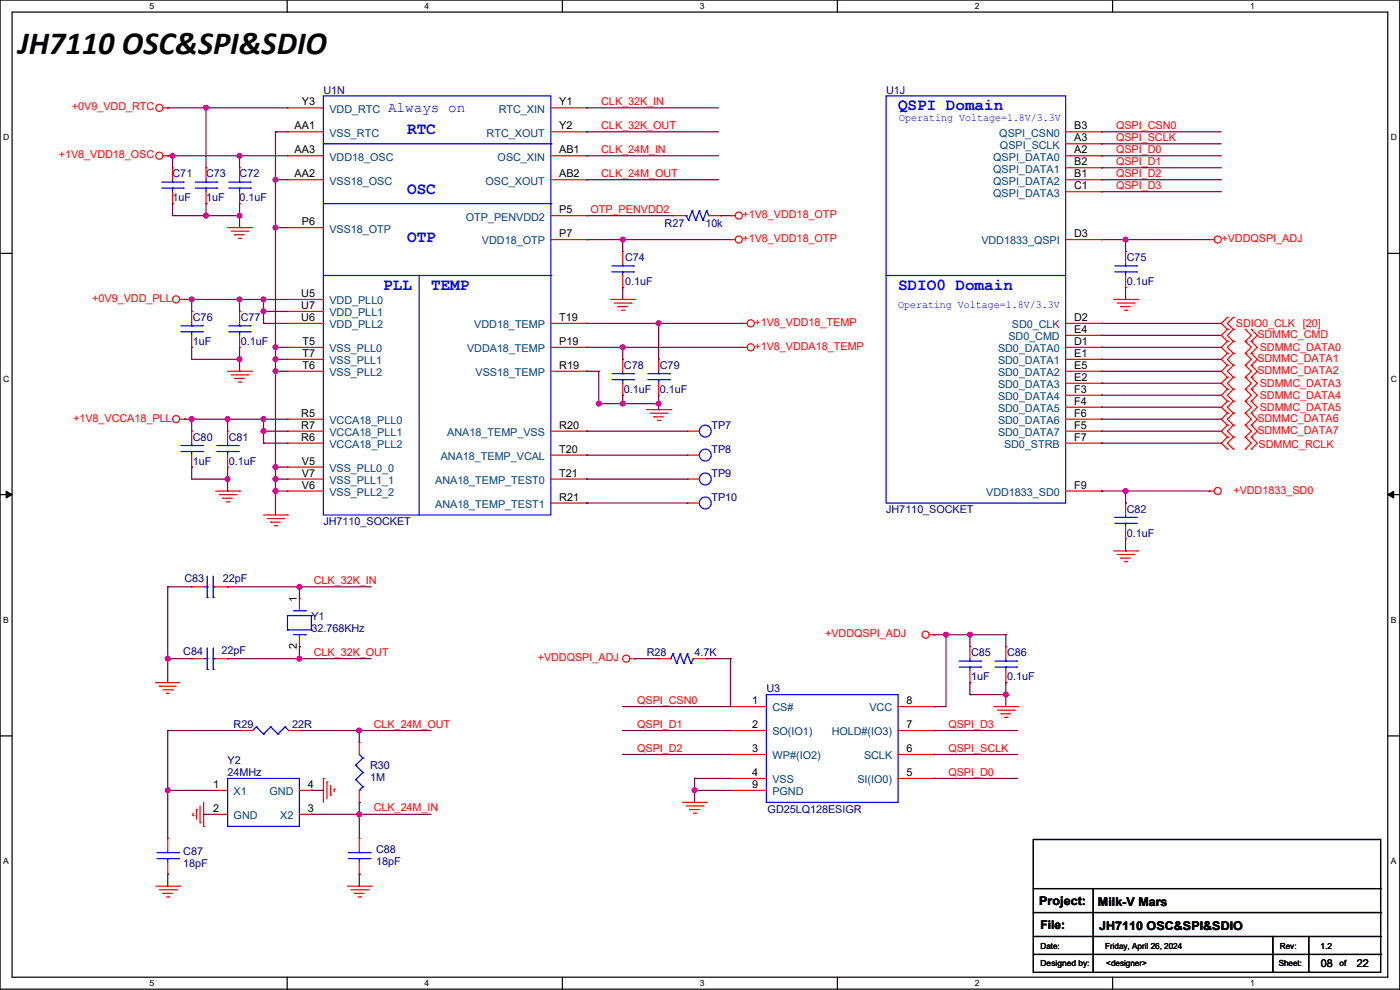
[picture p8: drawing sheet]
<svg xmlns="http://www.w3.org/2000/svg" width="297mm" height="210mm" viewBox="0 0 297 210" stroke-linecap="round" stroke-linejoin="round" font-family="sans-serif">
<path d="M0 0h296.9v209.8h-296.9zM2.6 2.6h291.8v204.7h-291.8z" fill="none" stroke="#000" stroke-width=".25"/>
<g fill="#fff">
<path d="M31.7 .3h1v2h-1z"/>
<path d="M31.7 207.5h1v2.1h-1z"/>
</g>
<path d="M60.9 0v2.6M60.9 207.3v2.5" fill="none" stroke="#000" stroke-width=".25"/>
<g fill="#fff">
<path d="M90.1 .3h1v2h-1z"/>
<path d="M90.1 207.5h1v2.1h-1z"/>
</g>
<path d="M119.3 0v2.6M119.3 207.3v2.5" fill="none" stroke="#000" stroke-width=".25"/>
<g fill="#fff">
<path d="M148.5 .3h1v2h-1z"/>
<path d="M148.5 207.5h1v2.1h-1z"/>
</g>
<path d="M177.7 0v2.6M177.7 207.3v2.5" fill="none" stroke="#000" stroke-width=".25"/>
<g fill="#fff">
<path d="M206.8 .3h1v2h-1z"/>
<path d="M206.8 207.5h1v2.1h-1z"/>
</g>
<path d="M236 0v2.6M236 207.3v2.5" fill="none" stroke="#000" stroke-width=".25"/>
<g fill="#fff">
<path d="M265.2 .3h1v2h-1z"/>
<path d="M265.2 207.5h1v2.1h-1z"/>
<path d="M.7 28.2h1.2v2h-1.2z"/>
<path d="M295 28.2h1.3v2h-1.3z"/>
<path d="M.7 79.3h1.2v2.1h-1.2z"/>
<path d="M295 79.3h1.3v2.1h-1.3z"/>
</g>
<path d="M0 53.7h2.6M294.4 53.7h2.5" fill="none" stroke="#000" stroke-width=".25"/>
<g fill="#fff">
<path d="M.7 130.5h1.2v2h-1.2z"/>
<path d="M295 130.5h1.2v2h-1.2z"/>
</g>
<path d="M0 104.9h2.6M294.4 104.9h2.5" fill="none" stroke="#000" stroke-width=".25"/>
<path d="M1.3 104.2l1.3 .7-1.3 .7zM294.4 104.9l1.3-.7v1.4z" fill="#000" stroke="#000" stroke-width=".21"/>
<g fill="#fff">
<path d="M.7 181.7h1.2v2h-1.2z"/>
<path d="M295 181.7h1.2v2h-1.2z"/>
</g>
<g fill="none" stroke="#000" stroke-width=".25">
<path d="M0 156.1h2.6M294.4 156.1h2.5M219.2 178.1h73.7v28.2h-73.7zM219.2 188.5h73.7M219.2 193.6h73.7M219.2 198.6h73.7M231.9 188.5v17.8M270 198.6v7.7M277.6 198.6v7.7M292.9 188.5h.1M292.9 193.6h.1M292.9 198.6h.1"/>
<path d="M219.2 202.5h73.7M231.9 206.3h.1M270 206.3h.1M277.6 206.3h.1M292.9 202.5h.1"/>
</g>
<g fill="none" stroke="#f00" stroke-width=".25">
<path d="M34.6 22.9h1M34.6 33h1M35.6 22.9h.1M35.6 33h.1M36.6 35.6h.1M36.6 35.6v2.5M43.7 35.6h.1M43.7 35.6v2.5M50.8 35.6h.1M50.8 35.6v2.5M61 22.9h.1M61 28h.1"/>
<path d="M61 38.1h.1M61 33h.1M61 22.9h7.6M61 33h7.6M61 28h7.6M61 38.1h7.6M116.9 22.9h7.6M116.9 33h7.6M116.9 28h7.6M116.9 38.1h7.6M124.5 22.9h.1M124.5 28h.1"/>
<path d="M124.5 33h.1M124.5 38.1h.1M226.1 33h7.6M226.1 28h7.6M226.1 38.1h7.6M226.1 30.5h7.6M226.1 35.6h7.6M233.7 33h.1M233.7 30.5h.1M233.7 38.1h.1M233.7 35.6h.1M233.7 28h.1"/>
<path d="M36.6 43.2h.1M36.6 40.7v2.5M43.7 43.2h.1M43.7 40.7v2.5M48.3 48.3h5.1M49 49h3.6M49.8 49.8h.1M49.8 49.8h2M50.6 50.6h.5M50.8 43.2h.1M50.8 40.7v2.5M51.1 50.6h.1"/>
<path d="M52.6 49h.1M53.4 48.3h.1M61 48.3h.1M61 48.3h7.6M116.9 50.8h7.6M116.9 45.7h7.6M124.5 45.7h.1M124.5 50.8h.1M132.1 53.4h.1M132.1 53.4v2.5M132.1 58.4v2.6M142.8 45.7h.1"/>
<path d="M142.8 45.7h2.5M150.4 45.7h2.5M152.9 45.7h.1M155 50.8h.1M155 45.7h.1M155 50.8h1M155 45.7h1M226.1 50.8h7.6M226.1 40.7h7.6M233.7 40.7h.1M233.7 50.8h.1M238.8 53.4h.1"/>
<path d="M238.8 53.4v2.5M238.8 58.4v2.6M256.6 50.8h.1M256.6 50.8h1M38.1 63.5h1M39.1 63.5h.1M40.7 66.1h.1M40.7 73.7h.1M40.7 66.1v2.5M40.7 71.1v2.6M48.3 78.8h5.1M49 79.5h3.6"/>
<path d="M50.8 66.1h.1M50.8 73.7h.1M50.8 66.1v2.5M50.8 71.1v2.6M52.6 79.5h.1M53.4 78.8h.1M61 73.7h.1M61 78.8h.1M61 76.2h.1M61 63.5h.1M61 68.6h.1M61 66.1h.1"/>
<path d="M61 63.5h7.6M61 78.8h7.6M61 73.7h7.6M61 68.6h7.6M61 76.2h7.6M61 66.1h7.6M116.9 78.8h7.6M116.9 73.7h7.6M116.9 68.6h7.6M124.5 73.7h.1M124.5 78.8h.1M124.5 68.6h.1"/>
<path d="M129.6 63.5h5M130.3 64.3h3.6M131.1 65h.1M131.1 65h2M131.8 65.8h.6M132.1 61h.1M132.1 76.2h.1M132.1 76.2v2.6M132.4 65.8h.1M133.9 64.3h.1M134.6 63.5h.1M139.7 76.2h.1"/>
<path d="M139.7 76.2v2.6M157.5 73.7h.1M157.5 68.6h.1M157.5 73.7h1M157.5 68.6h1M226.1 78.8h7.6M226.1 73.7h7.6M226.1 68.6h7.6M226.1 76.2h7.6M226.1 71.1h7.6M233.7 73.7h.1M233.7 68.6h.1"/>
<path d="M233.7 76.2h.1M233.7 71.1h.1M233.7 78.8h.1M236.2 63.5h5.1M237 64.3h3.6M237.8 65h.1M237.8 65h2M238.5 65.8h.5M238.8 61h.1M239 65.8h.1M240.6 64.3h.1M241.3 63.5h.1"/>
<path d="M260.4 67.3h.1M260.4 69.9h.1M260.4 72.4h.1M260.4 75h.1M260.4 77.5h.1M260.4 67.3l-1.3 1.3 1.3 1.3M260.4 72.4l-1.3 1.3 1.3 1.3M260.4 75l-1.3 1.2 1.3 1.3M260.4 77.5l-1.3 1.3 1.3 1.2M260.4 69.9l-1.3 1.2 1.3 1.3M261.6 69.9h.1M261.6 67.3h.1"/>
<path d="M261.6 75h.1M261.6 72.4h.1M261.6 77.5h.1M261.6 67.3l-1.2 1.3 1.2 1.3M261.6 72.4l-1.2 1.3 1.2 1.3M261.6 77.5l-1.2 1.3 1.2 1.2M261.6 75l-1.2 1.2 1.2 1.3M261.6 69.9l-1.2 1.2 1.2 1.3M264.2 75h.1M264.2 72.4h.1M264.2 77.5h.1M264.2 69.9h.1"/>
<path d="M264.2 72.4l1.3 1.3-1.3 1.3M264.2 77.5l1.3 1.3-1.3 1.2M264.2 69.9l1.3 1.2-1.3 1.3M264.2 75l1.3 1.2-1.3 1.3M265.5 75h.1M265.5 72.4h.1M265.5 77.5h.1M265.5 69.9h.1M265.5 72.4l1.2 1.3-1.2 1.3M265.5 75l1.2 1.2-1.2 1.3M265.5 69.9l1.2 1.2-1.2 1.3M265.5 77.5l1.2 1.3-1.2 1.2"/>
<path d="M38.1 88.9h1M39.1 88.9h.1M40.7 91.5h.1M40.7 99.1h.1M40.7 91.5v2.5M40.7 96.5v2.6M48.3 91.5h.1M48.3 99.1h.1M48.3 91.5v2.5M48.3 96.5v2.6M49.8 80.3h.1M49.8 80.3h2"/>
<path d="M50.6 81h.5M51.1 81h.1M61 88.9h.1M61 94h.1M61 91.5h.1M61 99.1h.1M61 88.9h7.6M61 94h7.6M61 91.5h7.6M61 99.1h7.6M116.9 91.5h7.6M116.9 96.5h7.6"/>
<path d="M124.5 91.5h.1M124.5 96.5h.1M132.1 83.8h.1M132.1 81.3v2.5M137.2 86.9h5.1M137.9 87.7h3.6M138.7 88.4h.1M138.7 88.4h2M139.5 89.2h.5M139.7 83.8h.1M139.7 81.3v2.5M140 89.2h.1"/>
<path d="M141.5 87.7h.1M142.3 86.9h.1M145.8 96.5h.1M145.8 91.5h.1M145.8 91.5h2.6M145.8 96.5h2.6M226.1 88.9h7.6M226.1 94h7.6M226.1 91.5h7.6M226.1 81.3h7.6M226.1 83.8h7.6M226.1 86.4h7.6"/>
<path d="M233.7 81.3h.1M233.7 83.8h.1M233.7 86.4h.1M233.7 91.5h.1M233.7 88.9h.1M233.7 94h.1M260.4 80h.1M260.4 85.1h.1M260.4 87.7h.1M260.4 82.6h.1M260.4 90.2h.1M260.4 92.7h.1"/>
<path d="M260.4 95.3h.1M260.4 80l-1.3 1.3 1.3 1.3M260.4 82.6l-1.3 1.2 1.3 1.3M260.4 85.1l-1.3 1.3 1.3 1.3M260.4 92.7l-1.3 1.3 1.3 1.3M260.4 90.2l-1.3 1.3 1.3 1.2M260.4 87.7l-1.3 1.2 1.3 1.3M261.6 80h.1M261.6 87.7h.1M261.6 85.1h.1M261.6 82.6h.1M261.6 90.2h.1"/>
<path d="M261.6 92.7h.1M261.6 95.3h.1M261.6 80l-1.2 1.3 1.2 1.3M261.6 82.6l-1.2 1.2 1.2 1.3M261.6 85.1l-1.2 1.3 1.2 1.3M261.6 90.2l-1.2 1.3 1.2 1.2M261.6 87.7l-1.2 1.2 1.2 1.3M261.6 92.7l-1.2 1.3 1.2 1.3M264.2 80h.1M264.2 87.7h.1M264.2 85.1h.1M264.2 82.6h.1"/>
<path d="M264.2 90.2h.1M264.2 92.7h.1M264.2 95.3h.1M264.2 80l1.3 1.3-1.3 1.3M264.2 82.6l1.3 1.2-1.3 1.3M264.2 90.2l1.3 1.3-1.3 1.2M264.2 85.1l1.3 1.3-1.3 1.3M264.2 87.7l1.3 1.2-1.3 1.3M264.2 92.7l1.3 1.3-1.3 1.3M265.5 80h.1M265.5 87.7h.1M265.5 85.1h.1"/>
<path d="M265.5 82.6h.1M265.5 90.2h.1M265.5 92.7h.1M265.5 95.3h.1M265.5 80l1.2 1.3-1.2 1.3M265.5 82.6l1.2 1.2-1.2 1.3M265.5 85.1l1.2 1.3-1.2 1.3M265.5 92.7l1.2 1.3-1.2 1.3M265.5 90.2l1.2 1.3-1.2 1.2M265.5 87.7l1.2 1.2-1.2 1.3M45.7 104.2h5.1M46.5 104.9h3.6"/>
<path d="M47.3 105.7h.1M47.3 105.7h2M48 106.4h.5M48.5 106.4h.1M50.1 104.9h.1M50.8 104.2h.1M55.9 109.2h5.1M56.7 110h3.5M57.4 110.8h.1M57.4 110.8h2.1M58.2 111.5h.5M58.7 111.5h.1"/>
<path d="M60.2 110h.1M61 109.2h.1M61 104.2h.1M61 101.6h.1M61 104.2h7.6M61 101.6h7.6M116.9 106.7h7.6M116.9 101.6h7.6M124.5 106.7h.1M124.5 101.6h.1M145.8 106.7h.1M145.8 101.6h.1"/>
<path d="M145.8 106.7h2.6M145.8 101.6h2.6M226.1 104.2h7.6M233.7 104.2h.1M236.2 116.9h5.1M237 117.6h3.6M237.8 118.4h.1M237.8 118.4h2M238.5 119.1h.5M238.8 106.7h.1M238.8 114.3h.1M238.8 106.7v2.5"/>
<path d="M238.8 111.8v2.5M239 119.1h.1M240.6 117.6h.1M241.3 116.9h.1M256.6 104.2h.1M256.6 104.2h1M40.7 124.5h.1M40.7 139.7h.1M40.7 139.7h2.5M40.7 124.5h2.5M45.7 139.7h2.6M45.7 124.5h2.6"/>
<path d="M48.3 124.5h.1M48.3 139.7h.1M63.5 127h.1M63.5 137.2h.1M63.5 127v2.6M63.5 134.6v2.6M133.6 139.7h1M134.6 139.7h.1M139.7 139.7h.1M139.7 139.7h2.6M147.3 139.7h2.6M149.9 139.7h.1"/>
<path d="M197.1 134.6h1M198.1 134.6h.1M205.8 137.2h.1M205.8 137.2v2.5M213.4 137.2h.1M213.4 137.2v2.5M33 144.8h.1M33 144.8h5.1M33.8 145.6h.1M33.8 145.6h3.6M34.6 146.3h2M35.3 147.1h.1"/>
<path d="M35.3 147.1h.5M36.6 146.3h.1M51.1 155h.1M51.1 155h2.5M61.2 155h2.6M63.8 155h.1M76.2 157.5h.1M76.2 157.5v2.5M155 149.9h.1M155 155h.1M155 149.9h7.6M155 155h7.6"/>
<path d="M190.5 149.9h7.6M190.5 155h7.6M198.1 155h.1M198.1 149.9h.1M205.8 144.8h.1M205.8 142.3v2.5M210.8 149.9h5.1M211.6 150.6h3.6M212.4 151.4h.1M212.4 151.4h2M213.1 152.2h.5M213.4 144.8h.1"/>
<path d="M213.4 142.3v2.5M213.6 152.2h.1M215.2 150.6h.1M215.9 149.9h.1M35.6 177.8h.1M35.6 177.8v2.6M40.9 173h.1M40.9 172.5v.5M41.7 171.7h.1M41.7 171.7v2.1M42.4 174.5h.1M42.4 171v3.5"/>
<path d="M43.2 175.3h.1M43.2 170.2v5.1M45.7 167.7h.1M45.7 172.7h.1M45.7 167.7h2.6M45.7 172.7h2.6M63.5 167.7h2.6M63.5 172.7h2.6M66.1 172.7h.1M66.1 167.7h.1M68.6 165.1h.1M68.6 165.1v5.1"/>
<path d="M69.4 165.9h.1M69.4 165.9v3.5M70.1 168.7h.1M70.1 166.6v2.1M70.9 167.4h.1M70.9 167.4v.5M76.2 170.2h.1M76.2 177.8h.1M76.2 167.7v2.5M76.2 177.8v2.6M144.8 170.2h5.1M145.6 171h3.5"/>
<path d="M146.3 171.7h.1M146.3 171.7h2.1M147.1 172.5h.5M147.6 172.5h.1M149.1 171h.1M149.9 170.2h.1M155 160h.1M155 165.1h.1M155 167.7h.1M155 160h7.6M155 165.1h7.6M155 167.7h7.6"/>
<path d="M190.5 160h7.6M190.5 165.1h7.6M198.1 165.1h.1M198.1 160h.1M33 188h5.1M33.8 188.7h3.6M34.6 189.5h.1M34.6 189.5h2M35.3 190.3h.5M35.6 185.4h.1M35.6 182.9v2.5M35.8 190.3h.1"/>
<path d="M37.4 188.7h.1M38.1 188h.1M73.7 188h5.1M74.4 188.7h3.6M75.2 189.5h.1M75.2 189.5h2M76 190.3h.5M76.2 185.4h.1M76.2 182.9v2.5M76.5 190.3h.1M78 188.7h.1M78.8 188h.1"/>
<circle cx="33.8" cy="33" r=".75"/>
<circle cx="33.8" cy="22.9" r=".75"/>
<circle cx="156.7" cy="50.8" r=".75"/>
<circle cx="156.7" cy="45.7" r=".75"/>
<circle cx="258.3" cy="50.8" r=".75"/>
<circle cx="37.3" cy="63.5" r=".75"/>
<circle cx="159.3" cy="73.7" r=".75"/>
<circle cx="159.3" cy="68.6" r=".75"/>
<circle cx="37.3" cy="88.9" r=".75"/>
<circle cx="258.3" cy="104.2" r=".75"/>
<circle cx="132.9" cy="139.7" r=".75"/>
<circle cx="196.4" cy="134.6" r=".75"/>
</g>
<g fill="none" stroke="#00f" stroke-width=".25">
<path d="M34.3 39.9h4.6M34.3 38.6h4.6M36.6 38.6h.1M36.6 39.9h.1M36.6 38.1v.5M36.6 39.9v.8M38.9 39.9h.1M38.9 38.6h.1M41.4 39.9h4.6M41.4 38.6h4.6M43.7 38.6h.1M43.7 39.9h.1"/>
<path d="M43.7 38.1v.5M43.7 39.9v.8M46 39.9h.1M46 38.6h.1M48.5 39.9h4.6M48.5 38.6h4.6M50.8 38.6h.1M50.8 39.9h.1M50.8 38.1v.5M50.8 39.9v.8M53.1 39.9h.1M53.1 38.6h.1"/>
<path d="M68.6 20.3h48.3v88.9h-48.3zM68.6 30.5h48.3M116.9 30.5h.1M188 20.3h38.1v86.4h-38.1zM68.6 43.2h48.3M68.6 58.4h48.3M88.9 58.4h.1M88.9 58.4v50.8M116.9 43.2h.1M116.9 58.4h.1M129.8 57.7h4.6M129.8 56.4h4.6"/>
<path d="M132.1 56.4h.1M132.1 57.7h.1M132.1 55.9v.5M132.1 57.7v.7M134.4 57.7h.1M134.4 56.4h.1M145.3 45.7h.3M145.6 45.7h.1M145.6 45.7l.5 1.1M146.1 46.8h.1M146.8 44.7h.1M146.8 44.7l-.7 2.1"/>
<path d="M146.8 44.7l.8 2.1M147.6 46.8h.1M148.4 44.7h.1M148.4 44.7l-.8 2.1M148.4 44.7l.7 2.1M149.1 46.8h.1M149.9 44.7h.1M149.9 44.7l-.8 2.1M149.9 44.7l.5 1M150.4 45.7h.1M188 58.4h.1M188 58.4h38.1"/>
<path d="M236.5 57.7h4.6M236.5 56.4h4.6M238.8 56.4h.1M238.8 57.7h.1M238.8 55.9v.5M238.8 57.7v.7M241.1 57.7h.1M241.1 56.4h.1M38.4 70.4h4.5M38.4 69.1h4.5M40.7 69.1h.1M40.7 70.4h.1"/>
<path d="M40.7 68.6v.5M40.7 70.4v.7M42.9 70.4h.1M42.9 69.1h.1M48.5 70.4h4.6M48.5 69.1h4.6M50.8 69.1h.1M50.8 70.4h.1M50.8 68.6v.5M50.8 70.4v.7M53.1 70.4h.1M53.1 69.1h.1"/>
<path d="M129.8 79.3h4.6M132.1 79.3h.1M132.1 78.8v.5M134.4 79.3h.1M137.4 79.3h4.6M139.7 79.3h.1M139.7 78.8v.5M142 79.3h.1M38.4 95.8h4.5M38.4 94.5h4.5M40.7 94.5h.1M40.7 95.8h.1"/>
<path d="M40.7 94v.5M40.7 95.8v.7M42.9 95.8h.1M42.9 94.5h.1M46 95.8h4.6M46 94.5h4.6M48.3 94.5h.1M48.3 95.8h.1M48.3 94v.5M48.3 95.8v.7M50.6 95.8h.1M50.6 94.5h.1"/>
<path d="M129.8 80.5h4.6M132.1 80.5h.1M132.1 80.5v.8M134.4 80.5h.1M137.4 80.5h4.6M139.7 80.5h.1M139.7 80.5v.8M142 80.5h.1M236.5 111h4.6M236.5 109.7h4.6M238.8 109.7h.1M238.8 111h.1"/>
<path d="M238.8 109.2v.5M238.8 111v.8M241.1 111h.1M241.1 109.7h.1M43.2 124.5h.8M43.2 139.7h.8M44 126.8h.1M44 124.5h.1M44 139.7h.1M44 122.2v4.6M44 137.4v4.6M45.2 124.5h.1"/>
<path d="M45.2 126.8h.1M45.2 139.7h.1M45.2 124.5h.5M45.2 122.2v4.6M45.2 137.4v4.6M45.2 139.7h.5M61 133.6h.1M61 130.6h.1M61 130.6h5.1M61 133.6h5.1M61 130.6v3M62.3 129.6h2.5"/>
<path d="M62.3 134.6h2.5M64.8 129.6h.1M64.8 134.6h.1M66.1 130.6h.1M66.1 133.6h.1M66.1 130.6v3M142.3 139.7h.1M142.8 138.7h.1M142.8 138.7l.7 2M142.8 138.7l-.5 1M144.3 138.7h.1M144.3 138.7l.8 2"/>
<path d="M144.3 138.7l-.8 2M145.8 138.7h.1M145.8 138.7l.8 2M145.8 138.7l-.7 2M147.1 139.7h.1M147.1 139.7l-.5 1M147.1 139.7h.2M205.8 139.7v.5M213.4 139.7v.5M44 142h.1M45.2 142h.1M54.4 154.2h.1"/>
<path d="M54.4 154.2l-.8 .8M54.4 154.2l1.5 1.5M55.9 155.7h.1M57.4 154.2h.1M57.4 154.2l-1.5 1.5M57.4 154.2l1.5 1.5M58.9 155.7h.1M60.5 154.2h.1M60.5 154.2l-1.6 1.5M60.5 154.2l.7 .8M61.2 155h.1M143.5 140.7h.1"/>
<path d="M145.1 140.7h.1M146.6 140.7h.1M162.6 147.3h27.9v22.9h-27.9zM203.5 141.5h4.5M203.5 140.2h4.5M205.8 140.2h.1M205.8 141.5h.1M205.8 141.5v.8M208 141.5h.1M208 140.2h.1M211.1 141.5h4.6M211.1 140.2h4.6"/>
<path d="M213.4 140.2h.1M213.4 141.5h.1M213.4 141.5v.8M215.7 141.5h.1M215.7 140.2h.1M48.3 165.1h15.2v10.2h-15.2zM75.5 162.3h.1M75.5 165.4h.1M75.5 162.3l1.5 1.6M75.5 165.4l1.5 1.5M76.2 167.7h.1M76.2 160l.8 .8"/>
<path d="M77 160.8h.1M77 163.9h.1M77 166.9h.1M77 160.8l-1.5 1.5M77 163.9l-1.5 1.5M77 166.9l-.8 .8M33.3 182.1h4.6M33.3 180.9h4.6M35.6 180.9h.1M35.6 182.1h.1M35.6 180.4v.5M35.6 182.1v.8"/>
<path d="M37.9 182.1h.1M37.9 180.9h.1M73.9 182.1h4.6M73.9 180.9h4.6M76.2 180.9h.1M76.2 182.1h.1M76.2 180.4v.5M76.2 182.1v.8M78.5 182.1h.1M78.5 180.9h.1"/>
<circle cx="149.6" cy="96.5" r="1.26"/>
<circle cx="149.6" cy="91.5" r="1.26"/>
<circle cx="149.6" cy="106.7" r="1.26"/>
<circle cx="149.6" cy="101.6" r="1.26"/>
</g>
<g fill="none" stroke="#800040" stroke-width=".25">
<path d="M35.6 22.9h.1M35.6 33h.1M35.6 33h25.4M35.6 22.9h25.4M36.6 33h.1M36.6 33v2.6M43.7 22.9h.1M43.7 22.9v12.7M50.8 33h.1M50.8 33v2.6M58.4 38.1h.1M58.4 28h.1"/>
<path d="M58.4 38.1h2.6M58.4 28h2.6M58.4 28v81.2M124.5 38.1h.1M124.5 33h.1M124.5 28h.1M124.5 22.9h.1M124.5 38.1h27.9M124.5 33h27.9M124.5 28h27.9M124.5 22.9h27.9M233.7 28h.1"/>
<path d="M233.7 30.5h.1M233.7 33h.1M233.7 35.6h.1M233.7 38.1h.1M233.7 38.1h25.4M233.7 33h25.4M233.7 28h25.4M233.7 30.5h25.4M233.7 35.6h25.4M36.6 43.2h.1M36.6 43.2v2.5h14.2M43.7 43.2h.1"/>
<path d="M43.7 45.7h.1M43.7 43.2v2.5M50.8 45.7h.1M50.8 48.3h.1M50.8 43.2v5.1M58.4 48.3h.1M58.4 48.3h2.6M124.5 45.7h.1M124.5 50.8h.1M124.5 45.7h18.3M124.5 50.8h30.5M132.1 50.8h.1"/>
<path d="M132.1 50.8v2.6M152.9 45.7h.1M152.9 45.7h2.1M233.7 50.8h.1M233.7 40.7h.1M233.7 50.8h22.9M233.7 40.7h25.4M238.8 53.4h.1M238.8 50.8h.1M238.8 50.8v2.6M39.1 63.5h.1M39.1 63.5h21.9"/>
<path d="M40.7 73.7h.1M40.7 63.5h.1M40.7 73.7v2.5h10.1M40.7 63.5v2.6M50.8 76.2h.1M50.8 63.5h.1M50.8 78.8h.1M50.8 63.5v2.6M50.8 73.7v5.1M55.9 68.6h.1M55.9 63.5h.1M55.9 66.1h.1"/>
<path d="M55.9 68.6h5.1M55.9 63.5v5.1M55.9 66.1h5.1M58.4 78.8h.1M58.4 76.2h.1M58.4 73.7h.1M58.4 78.8h2.6M58.4 76.2h2.6M58.4 73.7h2.6M124.5 68.6h.1M124.5 78.8h.1M124.5 73.7h.1"/>
<path d="M124.5 78.8h2.5M124.5 73.7h33M124.5 68.6h33M127 78.8h.1M127 78.8v6.8M132.1 73.7h.1M132.1 61h.1M132.1 61v2.5M132.1 73.7v2.5M139.7 68.6h.1M139.7 68.6v7.6M233.7 68.6h.1"/>
<path d="M233.7 71.1h.1M233.7 73.7h.1M233.7 76.2h.1M233.7 78.8h.1M233.7 78.8h25.4M233.7 76.2h25.4M233.7 73.7h25.4M233.7 68.6h25.4M233.7 71.1h25.4M238.8 63.5h.1M238.8 61v2.5M39.1 88.9h.1"/>
<path d="M39.1 88.9h21.9M40.7 99.1h.1M40.7 88.9h.1M40.7 99.1v2.5h7.6M40.7 88.9v2.6M48.3 88.9h.1M48.3 88.9v2.6M48.3 99.1v5.1M55.9 94h.1M55.9 88.9h.1M55.9 91.5h.1M55.9 88.9v5.1"/>
<path d="M55.9 94h5.1M55.9 91.5h5.1M58.4 99.1h.1M58.4 99.1h2.6M124.5 91.5h.1M124.5 96.5h.1M124.5 91.5h21.3M124.5 96.5h21.3M126.8 85.6h12.9M127 85.6h.1M132.1 83.8h.1M132.1 85.6h.1"/>
<path d="M132.1 83.8v1.8M139.7 85.6h.1M139.7 86.9h.1M139.7 83.8v3.1M233.7 81.3h.1M233.7 83.8h.1M233.7 86.4h.1M233.7 88.9h.1M233.7 91.5h.1M233.7 94h.1M233.7 88.9h25.4M233.7 94h25.4"/>
<path d="M233.7 91.5h25.4M233.7 81.3h25.4M233.7 83.8h25.4M233.7 86.4h25.4M48.3 101.6h.1M48.3 104.2h.1M58.4 104.2h.1M58.4 101.6h.1M58.4 104.2h2.6M58.4 101.6h2.6M124.5 106.7h.1M124.5 101.6h.1"/>
<path d="M124.5 101.6h21.3M124.5 106.7h21.3M233.7 104.2h.1M233.7 104.2h22.9M238.8 104.2h.1M238.8 106.7h.1M238.8 116.9h.1M238.8 104.2v2.5M238.8 114.3v2.6M35.6 124.5h.1M35.6 139.7h.1M35.6 124.5h5.1"/>
<path d="M35.6 139.7h5.1M35.6 124.5v20.3M48.3 124.5h.1M48.3 139.7h.1M48.3 124.5h30.5M48.3 139.7h30.5M63.5 124.5h.1M63.5 139.7h.1M63.5 137.2h.1M63.5 124.5v2.5M63.5 137.2v2.5M134.6 139.7h.1"/>
<path d="M134.6 139.7h5.1M149.9 139.7h.1M149.9 139.7h5.1M155 139.7h.1M155 139.7v10.2h-22.9M198.1 134.6h.1M198.1 134.6h15.3M200.7 134.6h.1M200.7 134.6v15.3h-2.6M205.8 134.6h.1M205.8 134.6v2.6M213.4 134.6h.1"/>
<path d="M213.4 134.6v2.6M35.6 155h.1M35.6 144.8h.1M35.6 155v22.8M35.6 155h15.5M63.8 155h.1M63.8 155h27.7M76.2 155h.1M76.2 155v2.5M132.1 155h.1M132.1 149.9h.1M132.1 155h22.9"/>
<path d="M198.1 155h.1M198.1 149.9h.1M198.1 155h17.8M205.8 144.8h.1M205.8 147.3h.1M205.8 144.8v2.5M205.8 147.3h7.6M213.4 144.8h.1M213.4 147.3h.1M213.4 144.8v5.1M35.6 167.7h.1M35.6 167.7h10.1"/>
<path d="M43.2 172.7h.1M43.2 172.7h2.5M66.1 167.7h.1M66.1 172.7h.1M66.1 167.7h2.5M66.1 172.7h25.4M76.2 170.2h.1M76.2 172.7h.1M76.2 170.2v7.6M132.1 160h.1M132.1 160h22.9M147.3 165.1h.1"/>
<path d="M147.3 167.7h.1M147.3 167.7h7.7M147.3 165.1h7.7M147.3 165.1v5.1M198.1 165.1h.1M198.1 160h.1M198.1 165.1h17.8M198.1 160h17.8M35.6 185.4h.1M35.6 185.4v2.6M76.2 185.4h.1M76.2 185.4v2.6"/>
</g>
<g fill="#f0f" stroke="#f0f" stroke-width=".25">
<circle cx="58.4" cy="38.1" r=".5"/>
<circle cx="58.4" cy="104.2" r=".5"/>
<circle cx="58.4" cy="101.6" r=".5"/>
<circle cx="58.4" cy="99.1" r=".5"/>
<circle cx="58.4" cy="78.8" r=".5"/>
<circle cx="58.4" cy="76.2" r=".5"/>
<circle cx="58.4" cy="73.7" r=".5"/>
<circle cx="58.4" cy="48.3" r=".5"/>
<circle cx="43.7" cy="22.9" r=".5"/>
<circle cx="50.8" cy="33" r=".5"/>
<circle cx="36.6" cy="33" r=".5"/>
<circle cx="40.7" cy="63.5" r=".5"/>
<circle cx="55.9" cy="63.5" r=".5"/>
<circle cx="55.9" cy="66.1" r=".5"/>
<circle cx="40.7" cy="88.9" r=".5"/>
<circle cx="55.9" cy="91.5" r=".5"/>
<circle cx="55.9" cy="88.9" r=".5"/>
<circle cx="48.3" cy="101.6" r=".5"/>
<circle cx="48.3" cy="88.9" r=".5"/>
<circle cx="50.8" cy="63.5" r=".5"/>
<circle cx="127" cy="85.6" r=".5"/>
<circle cx="132.1" cy="73.7" r=".5"/>
<circle cx="139.7" cy="68.6" r=".5"/>
<circle cx="132.1" cy="50.8" r=".5"/>
<circle cx="63.5" cy="124.5" r=".5"/>
<circle cx="63.5" cy="139.7" r=".5"/>
<circle cx="35.6" cy="139.7" r=".5"/>
<circle cx="76.2" cy="155" r=".5"/>
<circle cx="35.6" cy="167.7" r=".5"/>
<circle cx="76.2" cy="172.7" r=".5"/>
<circle cx="238.8" cy="50.8" r=".5"/>
<circle cx="238.8" cy="104.2" r=".5"/>
<circle cx="205.8" cy="134.6" r=".5"/>
<circle cx="200.7" cy="134.6" r=".5"/>
<circle cx="50.8" cy="45.7" r=".5"/>
<circle cx="43.7" cy="45.7" r=".5"/>
<circle cx="50.8" cy="76.2" r=".5"/>
<circle cx="213.4" cy="147.3" r=".5"/>
<circle cx="147.3" cy="167.7" r=".5"/>
<circle cx="132.1" cy="85.6" r=".5"/>
<circle cx="139.7" cy="85.6" r=".5"/>
</g>
<text font-size="6.9" x="3.8" y="11.4">JH7110 OSC&amp;SPI&amp;SDIO</text>
<g font-size="3.6" fill="#00f">
<text x="190.5" y="23.3">QSPI Domain</text>
<text x="86.4" y="28.4">RTC</text>
<text x="86.4" y="41.1">OSC</text>
<text x="86.4" y="51.3">OTP</text>
<text x="81.3" y="61.4">PLL</text>
<text x="91.5" y="61.4">TEMP</text>
<text x="190.5" y="61.4">SDIO0 Domain</text>
</g>
<text font-size="3" fill="#00f" x="82.3" y="23.8">Always on</text>
<g font-size="2.5">
<text x="220.5" y="191.9">Project:</text>
<text x="220.7" y="197">File:</text>
<text x="232.9" y="192.1">Milk-V Mars</text>
<text x="233.2" y="197.2">JH7110 OSC&amp;SPI&amp;SDIO</text>
</g>
<g font-size="2.3" fill="#f00">
<text x="15.3" y="23.4">+0V9_VDD_RTC</text>
<text x="127.5" y="22.3">CLK_32K_IN</text>
<text x="127.5" y="27.3">CLK_32K_OUT</text>
<text x="236.8" y="27.3">QSPI_CSN0</text>
<text x="236.8" y="29.9">QSPI_SCLK</text>
<text x="12.5" y="33.6">+1V8_VDD18_OSC</text>
<text x="127.5" y="32.4">CLK_24M_IN</text>
<text x="236.8" y="32.4">QSPI_D0</text>
<text x="236.8" y="35">QSPI_D1</text>
<text x="127.5" y="37.5">CLK_24M_OUT</text>
<text x="236.8" y="37.5">QSPI_D2</text>
<text x="236.8" y="40">QSPI_D3</text>
<text x="125.3" y="45.1">OTP_PENVDD2</text>
<text x="157.5" y="46.3">+1V8_VDD18_OTP</text>
<text x="157.5" y="51.3">+1V8_VDD18_OTP</text>
<text x="259.1" y="51.3">+VDDQSPI_ADJ</text>
<text x="19.6" y="64.1">+0V9_VDD_PLL</text>
<text x="160.1" y="69.1">+1V8_VDD18_TEMP</text>
<text x="262.2" y="69.4">SDIO0_CLK</text>
<text x="266.7" y="71.7">SDMMC_CMD</text>
<text x="276.4" y="69.4">[20]</text>
<text x="160.1" y="74.2">+1V8_VDDA18_TEMP</text>
<text x="266.7" y="76.8">SDMMC_DATA1</text>
<text x="267.2" y="74.5">SDMMC_DATA0</text>
<text x="266.7" y="79.3">SDMMC_DATA2</text>
<text x="267.2" y="82.1">SDMMC_DATA3</text>
<text x="15.5" y="89.5">+1V8_VCCA18_PLL</text>
<text x="266.7" y="89.5">SDMMC_DATA6</text>
<text x="267.2" y="87.2">SDMMC_DATA5</text>
<text x="267.2" y="84.6">SDMMC_DATA4</text>
<text x="266.7" y="92">SDMMC_DATA7</text>
<text x="267" y="95">SDMMC_RCLK</text>
<text x="261.7" y="104.7">+VDD1833_SD0</text>
<text x="66.6" y="123.9">CLK_32K_IN</text>
<text x="175" y="135.2">+VDDQSPI_ADJ</text>
<text x="66.6" y="139.1">CLK_32K_OUT</text>
<text x="114.1" y="140.2">+VDDQSPI_ADJ</text>
<text x="135.2" y="149.3">QSPI_CSN0</text>
<text x="79.3" y="154.3">CLK_24M_OUT</text>
<text x="135.2" y="154.3">QSPI_D1</text>
<text x="201.2" y="154.3">QSPI_D3</text>
<text x="135.2" y="159.4">QSPI_D2</text>
<text x="201.2" y="159.4">QSPI_SCLK</text>
<text x="201.2" y="164.5">QSPI_D0</text>
<text x="79.3" y="172.1">CLK_24M_IN</text>
</g>
<g font-size="2.3">
<text x="64.1" y="22.4">Y3</text>
<text x="118.6" y="22.4">Y1</text>
<text x="62.5" y="27.4">AA1</text>
<text x="118.6" y="27.4">Y2</text>
<text x="227.9" y="30">A3</text>
<text x="227.9" y="27.4">B3</text>
<text x="62.5" y="32.5">AA3</text>
<text x="118.6" y="32.5">AB1</text>
<text x="227.9" y="32.5">A2</text>
<text x="227.9" y="35.1">B2</text>
<text x="62.5" y="37.6">AA2</text>
<text x="118.6" y="37.6">AB2</text>
<text x="227.9" y="37.6">B1</text>
<text x="227.9" y="40.1">C1</text>
<text x="64" y="47.8">P6</text>
<text x="118.6" y="45.2">P5</text>
<text x="118.6" y="50.3">P7</text>
<text x="227.9" y="50.3">D3</text>
<text x="63.9" y="63">U5</text>
<text x="63.9" y="65.5">U7</text>
<text x="63.9" y="68.1">U6</text>
<text x="118.6" y="68.1">T19</text>
<text x="227.9" y="68.1">D2</text>
<text x="227.9" y="70.6">E4</text>
<text x="64.1" y="73.2">T5</text>
<text x="64.1" y="75.7">T7</text>
<text x="118.6" y="73.2">P19</text>
<text x="227.9" y="73.2">D1</text>
<text x="227.9" y="75.7">E1</text>
<text x="64.1" y="78.2">T6</text>
<text x="118.6" y="78.2">R19</text>
<text x="227.9" y="80.8">E2</text>
<text x="227.9" y="78.2">E5</text>
<text x="227.9" y="83.3">F3</text>
<text x="63.9" y="88.4">R5</text>
<text x="227.9" y="85.9">F4</text>
<text x="227.9" y="88.4">F6</text>
<text x="63.9" y="93.5">R6</text>
<text x="63.9" y="90.9">R7</text>
<text x="118.6" y="90.9">R20</text>
<text x="227.9" y="90.9">F5</text>
<text x="227.9" y="93.5">F7</text>
<text x="64" y="98.6">V5</text>
<text x="64" y="101.1">V7</text>
<text x="118.6" y="96">T20</text>
<text x="118.6" y="101.1">T21</text>
<text x="64" y="103.6">V6</text>
<text x="118.6" y="106.2">R21</text>
<text x="227.9" y="103.6">F9</text>
<text x="63" y="127.8" transform="rotate(-90 63 127.8)">1</text>
<text x="63" y="137.7" transform="rotate(-90 63 137.7)">2</text>
<text x="159.5" y="149.4">1</text>
<text x="192.3" y="149.4">8</text>
<text x="159.5" y="154.4">2</text>
<text x="192.3" y="154.4">7</text>
<text x="159.5" y="159.5">3</text>
<text x="192.3" y="159.5">6</text>
<text x="45.2" y="167.1">1</text>
<text x="65.3" y="167.1">4</text>
<text x="159.5" y="164.6">4</text>
<text x="159.5" y="167.1">9</text>
<text x="192.3" y="164.6">5</text>
<text x="45.2" y="172.2">2</text>
<text x="65.3" y="172.2">3</text>
<text x="280.2" y="205">08</text>
<text x="287.8" y="205">22</text>
</g>
<g font-size="2.3" fill="#000080">
<text x="68.6" y="19.9">U1N</text>
<text x="188" y="19.9">U1J</text>
<text x="36.6" y="37.6">C71</text>
<text x="43.7" y="37.6">C73</text>
<text x="50.8" y="37.6">C72</text>
<text x="36.6" y="42.7">1uF</text>
<text x="43.7" y="42.7">1uF</text>
<text x="50.8" y="42.7">0.1uF</text>
<text x="141" y="48">R27</text>
<text x="149.6" y="48">10k</text>
<text x="132.6" y="55.4">C74</text>
<text x="239" y="55.4">C75</text>
<text x="132.6" y="60.5">0.1uF</text>
<text x="239" y="60.5">0.1uF</text>
<text x="40.9" y="68.1">C76</text>
<text x="51.1" y="68.1">C77</text>
<text x="40.9" y="73.2">1uF</text>
<text x="51.1" y="73.2">0.1uF</text>
<text x="132.4" y="78.3">C78</text>
<text x="132.4" y="83.4">0.1uF</text>
<text x="140" y="78.3">C79</text>
<text x="140" y="83.4">0.1uF</text>
<text x="40.9" y="93.5">C80</text>
<text x="48.5" y="93.5">C81</text>
<text x="150.9" y="91">TP7</text>
<text x="40.9" y="98.6">1uF</text>
<text x="48.5" y="98.6">0.1uF</text>
<text x="150.9" y="101.1">TP9</text>
<text x="150.9" y="96.1">TP8</text>
<text x="150.9" y="106.2">TP10</text>
<text x="68.6" y="111.3">JH7110_SOCKET</text>
<text x="188" y="108.8">JH7110_SOCKET</text>
<text x="239" y="108.8">C82</text>
<text x="239" y="113.8">0.1uF</text>
<text x="39.1" y="123.5">C83</text>
<text x="47.3" y="123.5">22pF</text>
<text x="66.1" y="131.6">Y1</text>
<text x="66.1" y="134.2">32.768KHz</text>
<text x="38.9" y="139">C84</text>
<text x="47" y="138.7">22pF</text>
<text x="137.2" y="139.2">R28</text>
<text x="147.3" y="139.2">4.7K</text>
<text x="206" y="139.2">C85</text>
<text x="213.6" y="139.2">C86</text>
<text x="162.6" y="146.9">U3</text>
<text x="206" y="144.3">1uF</text>
<text x="213.6" y="144.3">0.1uF</text>
<text x="49.6" y="154.5">R29</text>
<text x="62" y="154.5">22R</text>
<text x="48.3" y="162.1">Y2</text>
<text x="48.3" y="164.6">24MHz</text>
<text x="78.5" y="163.1">R30</text>
<text x="78.5" y="165.6">1M</text>
<text x="162.8" y="172.5">GD25LQ128ESIGR</text>
<text x="38.9" y="181.4">C87</text>
<text x="38.9" y="183.9">18pF</text>
<text x="79.8" y="180.9">C88</text>
<text x="79.8" y="183.4">18pF</text>
</g>
<g font-size="2.3" fill="#004080">
<text x="69.9" y="23.9">VDD_RTC</text>
<text x="105.8" y="23.9">RTC_XIN</text>
<text x="69.9" y="29">VSS_RTC</text>
<text x="103.2" y="29">RTC_XOUT</text>
<text x="212" y="29">QSPI_CSN0</text>
<text x="69.9" y="34.1">VDD18_OSC</text>
<text x="105.6" y="34.1">OSC_XIN</text>
<text x="210.7" y="34.1">QSPI_DATA0</text>
<text x="212.1" y="31.5">QSPI_SCLK</text>
<text x="69.9" y="39.2">VSS18_OSC</text>
<text x="103" y="39.2">OSC_XOUT</text>
<text x="210.7" y="39.2">QSPI_DATA2</text>
<text x="210.7" y="36.6">QSPI_DATA1</text>
<text x="210.7" y="41.7">QSPI_DATA3</text>
<text x="98.8" y="46.8">OTP_PENVDD2</text>
<text x="69.9" y="49.3">VSS18_OTP</text>
<text x="102.2" y="51.9">VDD18_OTP</text>
<text x="208.2" y="51.9">VDD1833_QSPI</text>
<text x="69.9" y="64.6">VDD_PLL0</text>
<text x="69.9" y="69.6">VDD_PLL2</text>
<text x="69.9" y="67.1">VDD_PLL1</text>
<text x="100.6" y="69.6">VDD18_TEMP</text>
<text x="214.7" y="69.6">SD0_CLK</text>
<text x="69.9" y="74.7">VSS_PLL0</text>
<text x="69.9" y="77.3">VSS_PLL1</text>
<text x="99.1" y="74.7">VDDA18_TEMP</text>
<text x="211.7" y="74.7">SD0_DATA0</text>
<text x="211.7" y="77.3">SD0_DATA1</text>
<text x="213.9" y="72.2">SD0_CMD</text>
<text x="69.9" y="79.8">VSS_PLL2</text>
<text x="100.9" y="79.8">VSS18_TEMP</text>
<text x="211.7" y="82.3">SD0_DATA3</text>
<text x="211.7" y="79.8">SD0_DATA2</text>
<text x="69.9" y="90">VCCA18_PLL0</text>
<text x="211.7" y="84.9">SD0_DATA4</text>
<text x="211.7" y="87.4">SD0_DATA5</text>
<text x="211.7" y="90">SD0_DATA6</text>
<text x="69.9" y="95">VCCA18_PLL2</text>
<text x="69.9" y="92.5">VCCA18_PLL1</text>
<text x="94.9" y="92.5">ANA18_TEMP_VSS</text>
<text x="211.7" y="92.5">SD0_DATA7</text>
<text x="213" y="95">SD0_STRB</text>
<text x="69.9" y="100.1">VSS_PLL0_0</text>
<text x="93.5" y="97.6">ANA18_TEMP_VCAL</text>
<text x="69.9" y="105.2">VSS_PLL2_2</text>
<text x="69.9" y="102.7">VSS_PLL1_1</text>
<text x="92.3" y="107.7">ANA18_TEMP_TEST1</text>
<text x="92.3" y="102.7">ANA18_TEMP_TEST0</text>
<text x="209.2" y="105.2">VDD1833_SD0</text>
<text x="163.9" y="150.9">CS#</text>
<text x="163.9" y="156">SO(IO1)</text>
<text x="176.4" y="156">HOLD#(IO3)</text>
<text x="184.4" y="150.9">VCC</text>
<text x="163.9" y="161.1">WP#(IO2)</text>
<text x="183.3" y="161.1">SCLK</text>
<text x="163.9" y="166.2">VSS</text>
<text x="181.9" y="166.2">SI(IO0)</text>
<text x="49.6" y="168.7">X1</text>
<text x="49.6" y="173.8">GND</text>
<text x="57.2" y="168.7">GND</text>
<text x="59.5" y="173.8">X2</text>
<text x="163.9" y="168.7">PGND</text>
</g>
<g font-size="2.3" fill="#00f">
<text x="190.8" y="25.7">Operating Voltage=1.8V/3.3V</text>
<text x="190.5" y="65.3">Operating Voltage=1.8V/3.3V</text>
</g>
<g font-size="1.8">
<text x="31.7" y="1.9">5</text>
<text x="90.1" y="1.9">4</text>
<text x="148.5" y="1.9">3</text>
<text x="206.8" y="1.9">2</text>
<text x="265.2" y="1.9">1</text>
<text x=".7" y="29.8">D</text>
<text x="295.1" y="29.8">D</text>
<text x=".7" y="81">C</text>
<text x="295.1" y="81">C</text>
<text x=".7" y="132.1">B</text>
<text x="295.1" y="132.1">B</text>
<text x=".7" y="183.3">A</text>
<text x="295.1" y="183.3">A</text>
<text x="220.7" y="201.3">Date:</text>
<text x="234.4" y="201.3">Friday, April 26, 2024</text>
<text x="271.5" y="201.3">Rev:</text>
<text x="280.2" y="201.3">1.2</text>
<text x="31.7" y="209.2">5</text>
<text x="90.1" y="209.2">4</text>
<text x="148.5" y="209.2">3</text>
<text x="206.8" y="209.2">2</text>
<text x="220.7" y="204.8">Designed by:</text>
<text x="234.7" y="204.8">&lt;designer&gt;</text>
<text x="265.2" y="209.2">1</text>
<text x="271.3" y="204.8">Sheet:</text>
<text x="284.2" y="204.8">of</text>
</g>
</svg>
